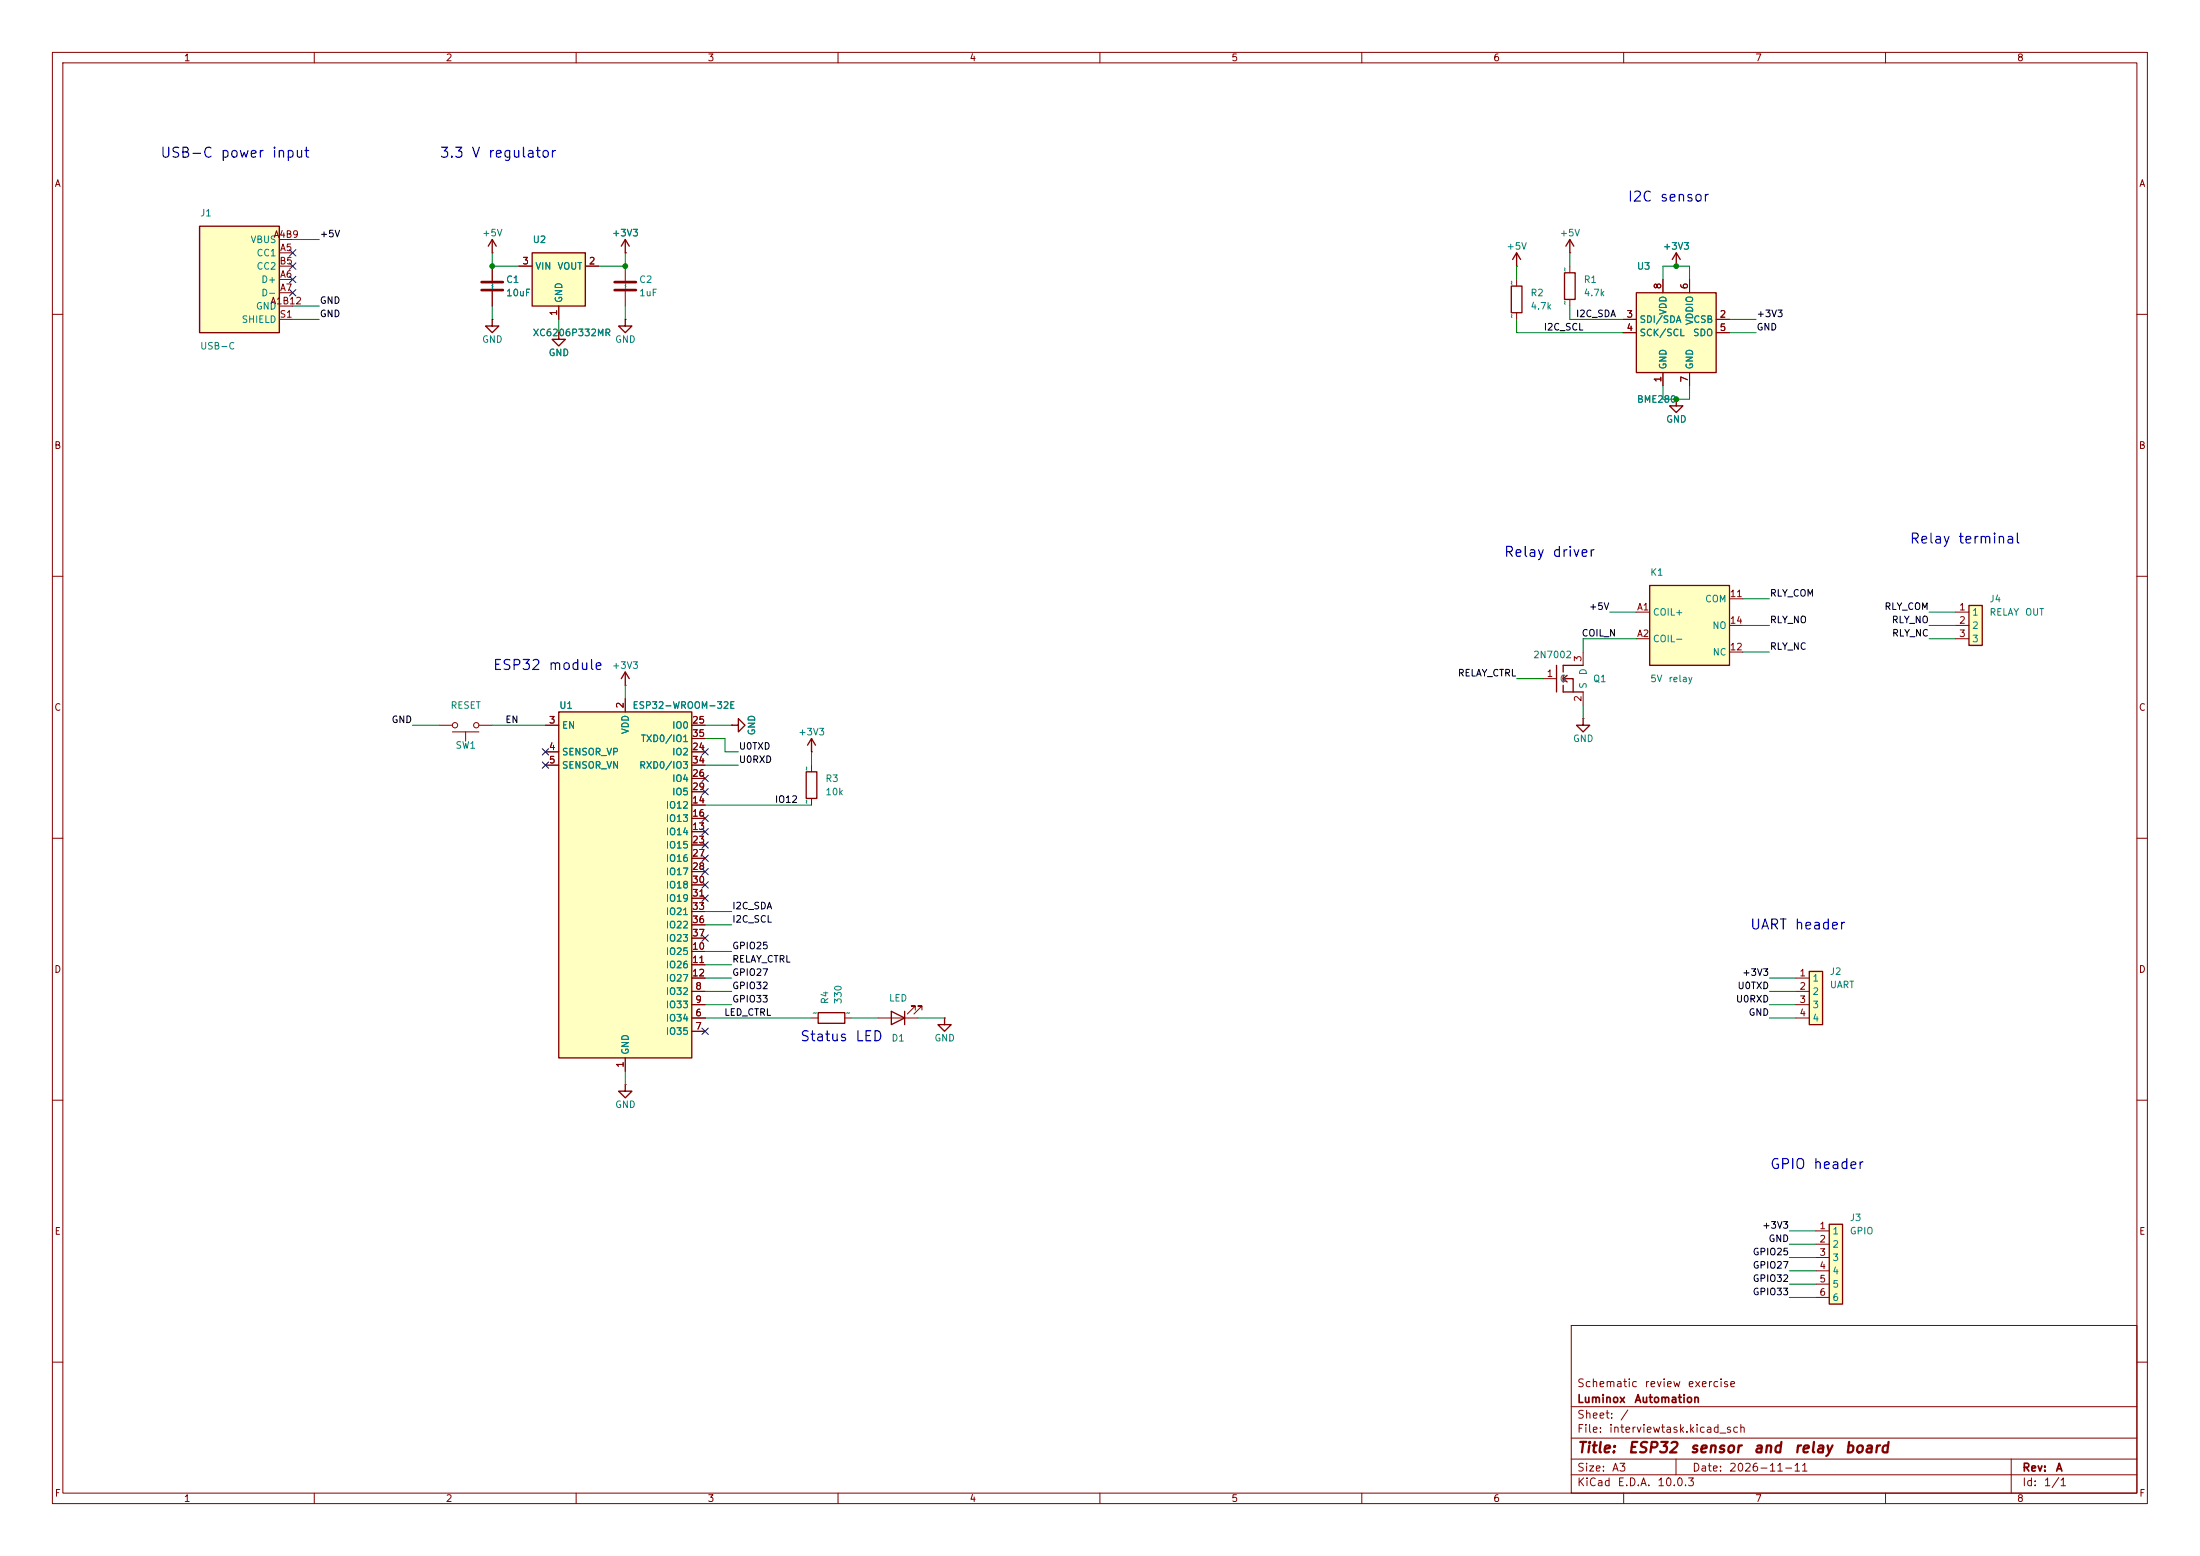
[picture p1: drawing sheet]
<svg xmlns="http://www.w3.org/2000/svg" width="297mm" height="210mm" viewBox="0 0 297 210" stroke-linecap="round" stroke-linejoin="round" font-family="sans-serif">
<path d="M0 0h297v210h-297z" fill="#fff" stroke="#fff" stroke-width=".14"/>
<g fill="none" stroke="#840000" stroke-width=".14">
<path d="M7.1 7.1h282.8v195.8h-282.8zM8.5 8.5h280v193h-280zM42.4 7.1v1.4M77.8 7.1v1.4M113.1 7.1v1.4M148.5 7.1v1.4M183.8 7.1v1.4M219.2 7.1v1.4M254.6 7.1v1.4M211.9 35.9v.9M226.3 35.9h.1M7.1 42.4h1.4"/>
<path d="M211.9 40.4v.9M288.5 42.4h1.4M7.1 77.8h1.4M288.5 77.8h1.4M7.1 113.1h1.4M288.5 113.1h1.4M109.6 137.4h.9M114 137.4h.9M7.1 148.5h1.4M288.5 148.5h1.4M212.1 178.9h76.4v22.6h-76.4zM7.1 183.8h1.4"/>
<path d="M212.1 199h76.4M212.1 196.9h76.4M212.1 194.1h76.4M212.1 189.9h76.4M226.3 196.9v2.1M271.5 196.9v4.6M288.5 183.8h1.4M42.4 201.5v1.4M77.8 201.5v1.4M113.1 201.5v1.4M148.5 201.5v1.4M183.8 201.5v1.4"/>
<path d="M219.2 201.5v1.4M254.6 201.5v1.4"/>
</g>
<path d="M211.2 36.8h1.4v3.6h-1.4zM225.8 35l.5-.9 .5 .9M226.3 34.1v1.8M110.5 136.7h3.5v1.4h-3.5z" fill="none" stroke="#840000" stroke-width=".18"/>
<path d="M265.8 81.7h1.8v5.4h-1.8z" fill="#ffffc2"/>
<path d="M211.4 33.2l.5-.9 .6 .9M211.9 32.3v1.8M265.8 81.7h1.8v5.4h-1.8z" fill="none" stroke="#840000" stroke-width=".18"/>
<path d="M211.9 34.1h.1M264 82.6h1.8M264 84.4h1.8M264 86.2h1.8" fill="none" stroke="#840000" stroke-width=".14"/>
<path d="M26.9 30.5h10.8v14.4h-10.8z" fill="#ffffc2"/>
<g fill="none" stroke="#840000" stroke-width=".18">
<path d="M26.9 30.5h10.8v14.4h-10.8zM65.9 33.2l.6-.9 .5 .9M66.5 32.3v1.8M204 38.6h1.5v3.6h-1.5zM204.2 35l.5-.9 .6 .9M204.7 34.1v1.8M66.5 43.1v.9h.9l-.9 .9-.9-.9h.9M98.8 97.9h.9v-.9l.9 .9-.9 .9v-.9M210.1 89.8v3.6M211 91.6h1.4v1.8M211 91.1v.9M211 92.5v.9h2.7"/>
<path d="M211.6 91.1l-.6 .5 .6 .4M213.7 89.8h-2.7v.9"/>
</g>
<g fill="none" stroke="#840000" stroke-width=".14">
<path d="M37.7 32.3h1.8M37.7 34.1h1.8M37.7 37.7h1.8M37.7 39.5h1.8M37.7 35.9h1.8M66.5 34.1h.1M66.5 35.9v2M66.5 39.3v2M204.7 35.9h.1M204.7 37.7v.9M37.7 41.3h1.8M37.7 43.1h1.8"/>
<path d="M66.5 43.1h.1M204.7 42.2v.9M59.3 97.9h1.8M61.1 98.8h3.6M62.9 98.8v1.2M64.7 97.9h1.8M98.8 97.9h.1M208.3 91.6h1.8M213.7 88v1.8M213.7 93.4v1.8"/>
<circle cx="61.4" cy="97.9" r=".36"/>
<circle cx="64.3" cy="97.9" r=".36"/>
</g>
<path d="M65 38.1h2.9M65 39.2h2.9" fill="none" stroke="#840000" stroke-width=".36"/>
<path d="M71.8 34.1h7.2v7.2h-7.2z" fill="#ffffc2"/>
<path d="M71.8 34.1h7.2v7.2h-7.2zM75.4 44.9v.9h.9l-.9 .9-.9-.9h.9M84.4 43.1v.9h.9l-.9 .9-.9-.9h.9M109.6 99.7v1.8M213.7 97v.9h.9l-.9 .9-.9-.9h.9M109 100.6l.6-.9 .5 .9M127.5 137.4v.9h.9l-.9 .9-.9-.9h.9" fill="none" stroke="#840000" stroke-width=".18"/>
<path d="M70 35.9h1.8M79 35.9h1.8M75.4 44.9h.1M75.4 41.3v1.8M84.4 43.1h.1M213.7 97h.1M109.6 101.5h.1M127.5 137.4h.1" fill="none" stroke="#840000" stroke-width=".14"/>
<path d="M244.3 131.1h1.8v7.2h-1.8z" fill="#ffffc2"/>
<path d="M108.8 104.2h1.5v3.6h-1.5zM244.3 131.1h1.8v7.2h-1.8z" fill="none" stroke="#840000" stroke-width=".18"/>
<path d="M109.6 103.3v.9M109.6 107.8v.9M242.5 132h1.8M242.5 133.8h1.8M242.5 135.6h1.8M242.5 137.4h1.8" fill="none" stroke="#840000" stroke-width=".14"/>
<path d="M75.4 96.1h18v46.7h-18z" fill="#ffffc2"/>
<path d="M226.3 53.9v.9h.9l-.9 .9-.9-.9h.9M75.4 96.1h18v46.7h-18z" fill="none" stroke="#840000" stroke-width=".18"/>
<g fill="none" stroke="#840000" stroke-width=".14">
<path d="M226.3 53.9h.1M73.6 97.9h1.8M84.4 94.3v1.8M93.4 97.9h1.8M93.4 99.7h1.8M73.6 101.5h1.8M73.6 103.3h1.8M93.4 101.5h1.8M93.4 103.3h1.8M93.4 112.3h1.8M93.4 108.7h1.8M93.4 110.5h1.8"/>
<path d="M93.4 114h1.8M93.4 105.1h1.8M93.4 115.8h1.8M93.4 117.6h1.8M93.4 106.9h1.8M93.4 119.4h1.8M93.4 137.4h1.8M93.4 139.2h1.8M93.4 133.8h1.8M93.4 135.6h1.8M93.4 128.4h1.8M93.4 130.2h1.8"/>
<path d="M93.4 132h1.8M93.4 121.2h1.8M93.4 123h1.8M93.4 124.8h1.8M93.4 126.6h1.8M84.4 142.8v1.8"/>
</g>
<path d="M220.9 39.5h10.8v10.8h-10.8z" fill="#ffffc2"/>
<path d="M220.9 39.5h10.8v10.8h-10.8z" fill="none" stroke="#840000" stroke-width=".18"/>
<path d="M224.5 37.7v1.8M228.1 37.7v1.8M219.1 43.1h1.8M219.1 44.9h1.8M224.5 50.3v1.8M228.1 50.3v1.8M231.7 43.1h1.8M231.7 44.9h1.8" fill="none" stroke="#840000" stroke-width=".14"/>
<path d="M222.7 79h10.8v10.8h-10.8z" fill="#ffffc2"/>
<path d="M83.9 33.2l.5-.9 .6 .9M84.4 32.3v1.8M222.7 79h10.8v10.8h-10.8zM83.9 91.6l.5-.9 .6 .9M84.4 90.7v1.8M84.4 146.4v.9h.9l-.9 .9-.9-.9h.9" fill="none" stroke="#840000" stroke-width=".18"/>
<path d="M84.4 34.1h.1M84.4 35.9v2M84.4 39.3v2M84.4 92.5h.1M220.9 82.6h1.8M220.9 86.2h1.8M233.5 80.8h1.8M233.5 88h1.8M233.5 84.4h1.8M84.4 146.4h.1" fill="none" stroke="#840000" stroke-width=".14"/>
<path d="M83 38.1h2.8M83 39.2h2.8" fill="none" stroke="#840000" stroke-width=".36"/>
<path d="M247 165.2h1.7v10.8h-1.7z" fill="#ffffc2"/>
<path d="M120.3 136.5l1.8 .9-1.8 .9zM122.1 136.5v1.8M247 165.2h1.7v10.8h-1.7z" fill="none" stroke="#840000" stroke-width=".18"/>
<g fill="none" stroke="#840000" stroke-width=".14">
<path d="M66.5 35.9v2M66.5 39.3v2M70 35.9h1.8M79 35.9h1.8M84.4 34.1h.1M224.5 37.7v1.8M226.3 35.9h.1M228.1 37.7v1.8M75.4 44.9h.1M75.4 41.3v1.8M219.1 43.1h1.8M219.1 44.9h1.8"/>
<path d="M224.5 50.3v1.8M226.3 53.9h.1M228.1 50.3v1.8M231.7 43.1h1.8M231.7 44.9h1.8M73.6 97.9h1.8M84.4 94.3v1.8M93.4 97.9h1.8M93.4 99.7h1.8M98.8 97.9h.1M73.6 101.5h1.8M73.6 103.3h1.8"/>
<path d="M93.4 101.5h1.8M93.4 103.3h1.8M93.4 112.3h1.8M93.4 108.7h1.8M93.4 110.5h1.8M93.4 114h1.8M93.4 105.1h1.8M93.4 115.8h1.8M93.4 117.6h1.8M93.4 106.9h1.8M93.4 119.4h1.8M93.4 137.4h1.8"/>
<path d="M93.4 139.2h1.8M93.4 133.8h1.8M93.4 135.6h1.8M93.4 128.4h1.8M93.4 130.2h1.8M93.4 132h1.8M93.4 121.2h1.8M93.4 123h1.8M93.4 124.8h1.8M93.4 126.6h1.8M118.5 137.4h5.4M123.6 136.3v-.5h-.6h.6l-1.1 1.1"/>
<path d="M124.5 136.3v-.5h-.6h.6l-1.1 1.1M84.4 142.8v1.8M245.2 166.1h1.8M245.2 167.9h1.8M245.2 169.7h1.8M245.2 171.5h1.8M245.2 173.3h1.8M245.2 175.1h1.8"/>
</g>
<g fill="none" stroke="#008400" stroke-width=".14">
<path d="M39.5 32.3h3.6M66.5 34.1v1.8h3.5M84.4 34.1v1.8h-3.6M204.7 35.9v1.8M211.9 34.1v1.8M224.5 37.7v-1.8h3.6v1.8M39.5 41.3h3.6M39.5 43.1h3.6M66.5 41.3v1.8M75.4 43.1v1.8M84.4 41.3v1.8M204.7 43.1v1.8h14.4"/>
<path d="M211.9 41.3v1.8h7.2M224.5 52.1v1.8h3.6v-1.8M233.5 43.1h3.6M233.5 44.9h3.6M55.7 97.9h3.6M66.5 97.9h7.1M84.4 92.5v1.8M95.2 97.9h3.6M95.2 99.7h2.7v1.8h1.8M204.7 91.6h3.6M213.7 95.2v1.8M217.3 82.6h3.6"/>
<path d="M220.9 86.2h-7.2v1.8M235.3 84.4h3.6M235.3 88h3.6M235.3 80.8h3.6M260.4 84.4h3.6M260.4 86.2h3.6M260.4 82.6h3.6M95.2 103.3h4.5M95.2 108.7h14.4M109.6 101.5v1.8M95.2 135.6h3.6M95.2 133.8h3.6"/>
<path d="M95.2 130.2h3.6M95.2 128.4h3.6M95.2 132h3.6M95.2 137.4h14.4M95.2 123h3.6M95.2 124.8h3.6M114.9 137.4h3.6M123.9 137.4h3.6M238.9 135.6h3.6M238.9 133.8h3.6M238.9 132h3.6M238.9 137.4h3.6"/>
<path d="M84.4 144.6v1.8M241.6 175.1h3.6M241.6 171.5h3.6M241.6 173.3h3.6M241.6 166.1h3.6M241.6 167.9h3.6M241.6 169.7h3.6"/>
</g>
<g fill="none" stroke="#000084" stroke-width=".14">
<path d="M39.1 37.3l.8 .8M39.1 33.7l.8 .9M39.1 35.5l.8 .9M39.1 39.1l.8 .8M39.9 37.3l-.8 .8M39.9 33.7l-.8 .9M39.9 35.5l-.8 .9M39.9 39.1l-.8 .8M73.2 102.8l.9 .9M73.2 101l.9 .9M74.1 102.8l-.9 .9M74.1 101l-.9 .9"/>
<path d="M94.8 115.4l.8 .9M94.8 111.8l.8 .9M94.8 113.6l.8 .9M94.8 110l.8 .9M94.8 104.6l.8 .9M94.8 106.4l.8 .9M94.8 101l.8 .9M94.8 117.2l.8 .9M94.8 119l.8 .9M95.6 115.4l-.8 .9M95.6 111.8l-.8 .9M95.6 113.6l-.8 .9"/>
<path d="M95.6 110l-.8 .9M95.6 104.6l-.8 .9M95.6 106.4l-.8 .9M95.6 101l-.8 .9M95.6 117.2l-.8 .9M95.6 119l-.8 .9M94.8 138.8l.8 .8M94.8 126.2l.8 .8M94.8 120.8l.8 .9M95.6 138.8l-.8 .8M95.6 126.2l-.8 .8M95.6 120.8l-.8 .9"/>
</g>
<g fill="#008400" stroke="#008400" stroke-width=".14">
<circle cx="66.5" cy="35.9" r=".32"/>
<circle cx="84.4" cy="35.9" r=".32"/>
<circle cx="226.3" cy="53.9" r=".32"/>
<circle cx="226.3" cy="35.9" r=".32"/>
</g>
<g font-size="1.4" fill="#840000">
<text x="212.8" y="196.5">Title:</text>
<text x="219.7" y="196.5">ESP32</text>
<text x="228" y="196.5">sensor</text>
<text x="236.6" y="196.5">and</text>
<text x="242.1" y="196.5">relay</text>
<text x="248.9" y="196.5">board</text>
</g>
<g font-size="1.3" fill="#0000c2">
<text x="21.6" y="21.6">USB-C power input</text>
<text x="59.3" y="21.6">3.3 V regulator</text>
<text x="219.7" y="27.5">I2C sensor</text>
<text x="202.9" y="75.5">Relay driver</text>
<text x="257.7" y="73.7">Relay terminal</text>
<text x="66.5" y="90.8">ESP32 module</text>
<text x="236.2" y="125.8">UART header</text>
<text x="107.9" y="140.9">Status LED</text>
<text x="238.9" y="158.1">GPIO header</text>
</g>
<g font-size="1.1" fill="#840000">
<text x="212.8" y="191.7">Sheet:</text>
<text x="212.8" y="189.6">Luminox</text>
<text x="212.8" y="187.5">Schematic</text>
<text x="218.6" y="191.7">/</text>
<text x="220.6" y="189.6">Automation</text>
<text x="221.9" y="187.5">review</text>
<text x="227.7" y="187.5">exercise</text>
<text x="212.8" y="193.6">File:</text>
<text x="217.1" y="193.6">interviewtask.kicad_sch</text>
<text x="212.8" y="200.8">KiCad</text>
<text x="212.8" y="198.9">Size:</text>
<text x="217.5" y="198.9">A3</text>
<text x="218.3" y="200.8">E.D.A.</text>
<text x="223.7" y="200.8">10.0.3</text>
<text x="228.4" y="198.9">Date:</text>
<text x="233.3" y="198.9">2026-11-11</text>
<text x="272.9" y="198.9">Rev:</text>
<text x="272.9" y="200.8">Id:</text>
<text x="275.8" y="200.8">1/1</text>
<text x="277.4" y="198.9">A</text>
</g>
<g font-size=".9" fill="#840000">
<text x="24.7" y="8.5">1</text>
<text x="60.1" y="8.5">2</text>
<text x="95.5" y="8.5">3</text>
<text x="130.8" y="8.5">4</text>
<text x="166.2" y="8.5">5</text>
<text x="201.5" y="8.5">6</text>
<text x="236.9" y="8.5">7</text>
<text x="272.2" y="8.5">8</text>
<text x="7.3" y="25.5">A</text>
<text x="288.7" y="25.5">A</text>
<text x="36.9" y="32.3">A4B9</text>
<text x="37.7" y="35.9">B5</text>
<text x="37.7" y="34.1">A5</text>
<text x="70.4" y="35.9">3</text>
<text x="79.4" y="35.9">2</text>
<text x="36.4" y="41.3">A1B12</text>
<text x="37.7" y="37.7">A6</text>
<text x="37.7" y="39.5">A7</text>
<text x="224.5" y="39.1" transform="rotate(-90 224.5 39.1)">8</text>
<text x="228.1" y="39.1" transform="rotate(-90 228.1 39.1)">6</text>
<text x="37.7" y="43.1">S1</text>
<text x="75.4" y="42.7" transform="rotate(-90 75.4 42.7)">1</text>
<text x="219.5" y="43.1">3</text>
<text x="219.5" y="44.9">4</text>
<text x="232.1" y="43.1">2</text>
<text x="232.1" y="44.9">5</text>
<text x="224.5" y="51.7" transform="rotate(-90 224.5 51.7)">1</text>
<text x="228.1" y="51.7" transform="rotate(-90 228.1 51.7)">7</text>
<text x="7.2" y="60.8">B</text>
<text x="288.7" y="60.8">B</text>
<text x="220.9" y="82.6">A1</text>
<text x="233.5" y="80.8">11</text>
<text x="264.4" y="82.6">1</text>
<text x="213.7" y="89.4" transform="rotate(-90 213.7 89.4)">3</text>
<text x="220.9" y="86.2">A2</text>
<text x="233.5" y="88">12</text>
<text x="233.5" y="84.4">14</text>
<text x="264.4" y="84.4">2</text>
<text x="264.4" y="86.2">3</text>
<text x="84.4" y="95.7" transform="rotate(-90 84.4 95.7)">2</text>
<text x="208.7" y="91.6">1</text>
<text x="213.7" y="94.8" transform="rotate(-90 213.7 94.8)">2</text>
<text x="7.2" y="96.2">C</text>
<text x="74" y="97.9">3</text>
<text x="74" y="101.5">4</text>
<text x="93.4" y="101.5">24</text>
<text x="93.4" y="97.9">25</text>
<text x="93.4" y="99.7">35</text>
<text x="288.7" y="96.2">C</text>
<text x="74" y="103.3">5</text>
<text x="93.4" y="105">26</text>
<text x="93.4" y="106.8">29</text>
<text x="93.4" y="103.3">34</text>
<text x="93.4" y="112.2">13</text>
<text x="93.4" y="108.6">14</text>
<text x="93.4" y="110.4">16</text>
<text x="93.4" y="114">23</text>
<text x="93.4" y="115.8">27</text>
<text x="93.4" y="117.6">28</text>
<text x="93.4" y="119.4">30</text>
<text x="93.4" y="121.2">31</text>
<text x="93.4" y="123">33</text>
<text x="93.4" y="124.8">36</text>
<text x="7.2" y="131.5">D</text>
<text x="93.4" y="128.4">10</text>
<text x="93.4" y="130.2">11</text>
<text x="93.4" y="132">12</text>
<text x="93.4" y="126.6">37</text>
<text x="242.9" y="132">1</text>
<text x="288.7" y="131.5">D</text>
<text x="93.8" y="137.4">6</text>
<text x="93.8" y="133.8">8</text>
<text x="93.8" y="135.6">9</text>
<text x="242.9" y="133.8">2</text>
<text x="242.9" y="135.6">3</text>
<text x="242.9" y="137.4">4</text>
<text x="93.8" y="139.2">7</text>
<text x="84.4" y="144.2" transform="rotate(-90 84.4 144.2)">1</text>
<text x="7.3" y="166.9">E</text>
<text x="245.6" y="166.1">1</text>
<text x="245.6" y="167.9">2</text>
<text x="288.7" y="166.9">E</text>
<text x="245.6" y="169.7">3</text>
<text x="245.6" y="171.5">4</text>
<text x="245.6" y="173.3">5</text>
<text x="245.6" y="175.1">6</text>
<text x="7.3" y="202.2">F</text>
<text x="24.7" y="202.9">1</text>
<text x="60.1" y="202.9">2</text>
<text x="95.5" y="202.9">3</text>
<text x="130.8" y="202.9">4</text>
<text x="166.2" y="202.9">5</text>
<text x="201.5" y="202.9">6</text>
<text x="236.9" y="202.9">7</text>
<text x="272.2" y="202.9">8</text>
<text x="288.7" y="202.2">F</text>
</g>
<g font-size=".9" fill="#008484">
<text x="26.9" y="29.4">J1</text>
<text x="33.7" y="33">VBUS</text>
<text x="34.6" y="34.8">CC1</text>
<text x="65" y="32.1">+5V</text>
<text x="71.8" y="33">U2</text>
<text x="82.5" y="32.1">+3V3</text>
<text x="203.3" y="33.9">+5V</text>
<text x="210.5" y="32.1">+5V</text>
<text x="224.4" y="33.9">+3V3</text>
<text x="34.5" y="42">GND</text>
<text x="34.6" y="36.6">CC2</text>
<text x="35.2" y="38.4">D+</text>
<text x="35.2" y="40.2">D-</text>
<text x="67.1" y="38.9" transform="rotate(-90 67.1 38.9)">~</text>
<text x="68.3" y="38.4">C1</text>
<text x="68.3" y="40.2">10uF</text>
<text x="72.2" y="36.6">VIN</text>
<text x="75.2" y="36.6">VOUT</text>
<text x="76.1" y="40.9" transform="rotate(-90 76.1 40.9)">GND</text>
<text x="85.1" y="38.9" transform="rotate(-90 85.1 38.9)">~</text>
<text x="86.2" y="38.4">C2</text>
<text x="86.2" y="40.2">1uF</text>
<text x="204.7" y="38.6" transform="rotate(-90 204.7 38.6)">~</text>
<text x="206.5" y="40.2">R2</text>
<text x="206.5" y="42">4.7k</text>
<text x="211.9" y="41.3" transform="rotate(-90 211.9 41.3)">~</text>
<text x="211.9" y="36.8" transform="rotate(-90 211.9 36.8)">~</text>
<text x="213.7" y="38.4">R1</text>
<text x="213.7" y="40.2">4.7k</text>
<text x="220.9" y="36.6">U3</text>
<text x="26.9" y="47.4">USB-C</text>
<text x="32.6" y="43.8">SHIELD</text>
<text x="65" y="46.5">GND</text>
<text x="71.8" y="45.6">XC6206P332MR</text>
<text x="83" y="46.5">GND</text>
<text x="204.7" y="43" transform="rotate(-90 204.7 43)">~</text>
<text x="221.3" y="43.8">SDI/SDA</text>
<text x="221.3" y="45.6">SCK/SCL</text>
<text x="225.2" y="42.6" transform="rotate(-90 225.2 42.6)">VDD</text>
<text x="228.5" y="45.6">SDO</text>
<text x="228.5" y="43.8">CSB</text>
<text x="228.8" y="43.9" transform="rotate(-90 228.8 43.9)">VDDIO</text>
<text x="74" y="48.3">GND</text>
<text x="225.2" y="49.9" transform="rotate(-90 225.2 49.9)">GND</text>
<text x="228.8" y="49.9" transform="rotate(-90 228.8 49.9)">GND</text>
<text x="220.9" y="54.6">BME280</text>
<text x="224.9" y="57.3">GND</text>
<text x="222.7" y="77.9">K1</text>
<text x="223.1" y="83.3">COIL+</text>
<text x="230.1" y="81.5">COM</text>
<text x="266.2" y="83.3">1</text>
<text x="268.5" y="81.5">J4</text>
<text x="268.5" y="83.3">RELAY</text>
<text x="273.3" y="83.3">OUT</text>
<text x="206.9" y="89.1">2N7002</text>
<text x="223.1" y="86.9">COIL-</text>
<text x="231.1" y="85.1">NO</text>
<text x="231.1" y="88.7">NC</text>
<text x="266.2" y="85.1">2</text>
<text x="266.2" y="86.9">3</text>
<text x="60.8" y="95.9">RESET</text>
<text x="75.4" y="95.9">U1</text>
<text x="82.5" y="90.5">+3V3</text>
<text x="85.3" y="95.9">ESP32-WROOM-32E</text>
<text x="210.5" y="92.3">G</text>
<text x="214.4" y="93" transform="rotate(-90 214.4 93)">S</text>
<text x="214.4" y="91.2" transform="rotate(-90 214.4 91.2)">D</text>
<text x="215" y="92.3">Q1</text>
<text x="222.7" y="92.3">5V</text>
<text x="225.2" y="92.3">relay</text>
<text x="61.4" y="101.3">SW1</text>
<text x="75.8" y="98.6">EN</text>
<text x="85.1" y="99.2" transform="rotate(-90 85.1 99.2)">VDD</text>
<text x="86.4" y="100.4">TXD0/IO1</text>
<text x="90.7" y="98.6">IO0</text>
<text x="102.2" y="99.3" transform="rotate(-90 102.2 99.3)">GND</text>
<text x="107.7" y="99.5">+3V3</text>
<text x="212.3" y="100.4">GND</text>
<text x="75.8" y="102.2">SENSOR_VP</text>
<text x="75.8" y="104">SENSOR_VN</text>
<text x="86.2" y="104">RXD0/IO3</text>
<text x="90.7" y="102.2">IO2</text>
<text x="90.7" y="105.8">IO4</text>
<text x="90.7" y="107.5">IO5</text>
<text x="109.5" y="104.1" transform="rotate(-90 109.5 104.1)">~</text>
<text x="111.4" y="105.8">R3</text>
<text x="111.4" y="107.5">10k</text>
<text x="89.8" y="112.9">IO14</text>
<text x="89.8" y="109.3">IO12</text>
<text x="89.8" y="111.1">IO13</text>
<text x="109.5" y="108.6" transform="rotate(-90 109.5 108.6)">~</text>
<text x="89.8" y="114.7">IO15</text>
<text x="89.8" y="116.5">IO16</text>
<text x="89.8" y="118.3">IO17</text>
<text x="89.8" y="120.1">IO18</text>
<text x="89.8" y="121.9">IO19</text>
<text x="89.8" y="123.7">IO21</text>
<text x="89.8" y="125.5">IO22</text>
<text x="89.8" y="129.1">IO25</text>
<text x="89.8" y="130.9">IO26</text>
<text x="89.8" y="127.3">IO23</text>
<text x="247" y="131.8">J2</text>
<text x="89.8" y="134.5">IO32</text>
<text x="89.8" y="136.3">IO33</text>
<text x="89.8" y="132.7">IO27</text>
<text x="109.6" y="137.4">~</text>
<text x="112" y="135.6" transform="rotate(-90 112 135.6)">R4</text>
<text x="113.8" y="135.6" transform="rotate(-90 113.8 135.6)">330</text>
<text x="114.1" y="137.4">~</text>
<text x="119.9" y="135.4">LED</text>
<text x="244.6" y="132.7">1</text>
<text x="244.6" y="134.5">2</text>
<text x="244.6" y="136.3">3</text>
<text x="247" y="133.6">UART</text>
<text x="85.1" y="142.4" transform="rotate(-90 85.1 142.4)">GND</text>
<text x="89.8" y="138.1">IO34</text>
<text x="89.8" y="139.9">IO35</text>
<text x="120.3" y="140.8">D1</text>
<text x="126.1" y="140.8">GND</text>
<text x="244.6" y="138.1">4</text>
<text x="83" y="149.8">GND</text>
<text x="247.3" y="166.8">1</text>
<text x="249.7" y="165">J3</text>
<text x="249.7" y="166.8">GPIO</text>
<text x="247.3" y="168.6">2</text>
<text x="247.3" y="170.4">3</text>
<text x="247.3" y="172.2">4</text>
<text x="247.3" y="174">5</text>
<text x="247.3" y="175.8">6</text>
</g>
<g font-size=".9">
<text x="43.1" y="32.2">+5V</text>
<text x="43.1" y="41.2">GND</text>
<text x="43.1" y="43">GND</text>
<text x="208.3" y="44.8">I2C_SCL</text>
<text x="212.7" y="43">I2C_SDA</text>
<text x="237.1" y="43">+3V3</text>
<text x="237.1" y="44.8">GND</text>
<text x="214.4" y="82.5">+5V</text>
<text x="238.9" y="80.7">RLY_COM</text>
<text x="254.3" y="82.5">RLY_COM</text>
<text x="213.5" y="86.1">COIL_N</text>
<text x="238.9" y="87.9">RLY_NC</text>
<text x="238.9" y="84.3">RLY_NO</text>
<text x="255.3" y="84.3">RLY_NO</text>
<text x="255.4" y="86.1">RLY_NC</text>
<text x="196.7" y="91.5">RELAY_CTRL</text>
<text x="52.8" y="97.8">GND</text>
<text x="68.1" y="97.8">EN</text>
<text x="99.7" y="101.4">U0TXD</text>
<text x="99.7" y="103.2">U0RXD</text>
<text x="104.5" y="108.6">IO12</text>
<text x="98.8" y="124.7">I2C_SCL</text>
<text x="98.8" y="122.9">I2C_SDA</text>
<text x="98.8" y="131.9">GPIO27</text>
<text x="98.8" y="130.1">RELAY_CTRL</text>
<text x="98.8" y="128.3">GPIO25</text>
<text x="235.1" y="131.9">+3V3</text>
<text x="97.7" y="137.3">LED_CTRL</text>
<text x="98.8" y="135.5">GPIO33</text>
<text x="98.8" y="133.7">GPIO32</text>
<text x="234.3" y="135.5">U0RXD</text>
<text x="234.5" y="133.7">U0TXD</text>
<text x="236" y="137.3">GND</text>
<text x="237.8" y="166">+3V3</text>
<text x="238.7" y="167.8">GND</text>
<text x="236.5" y="169.6">GPIO25</text>
<text x="236.5" y="171.4">GPIO27</text>
<text x="236.5" y="173.2">GPIO32</text>
<text x="236.5" y="175">GPIO33</text>
</g>
</svg>
